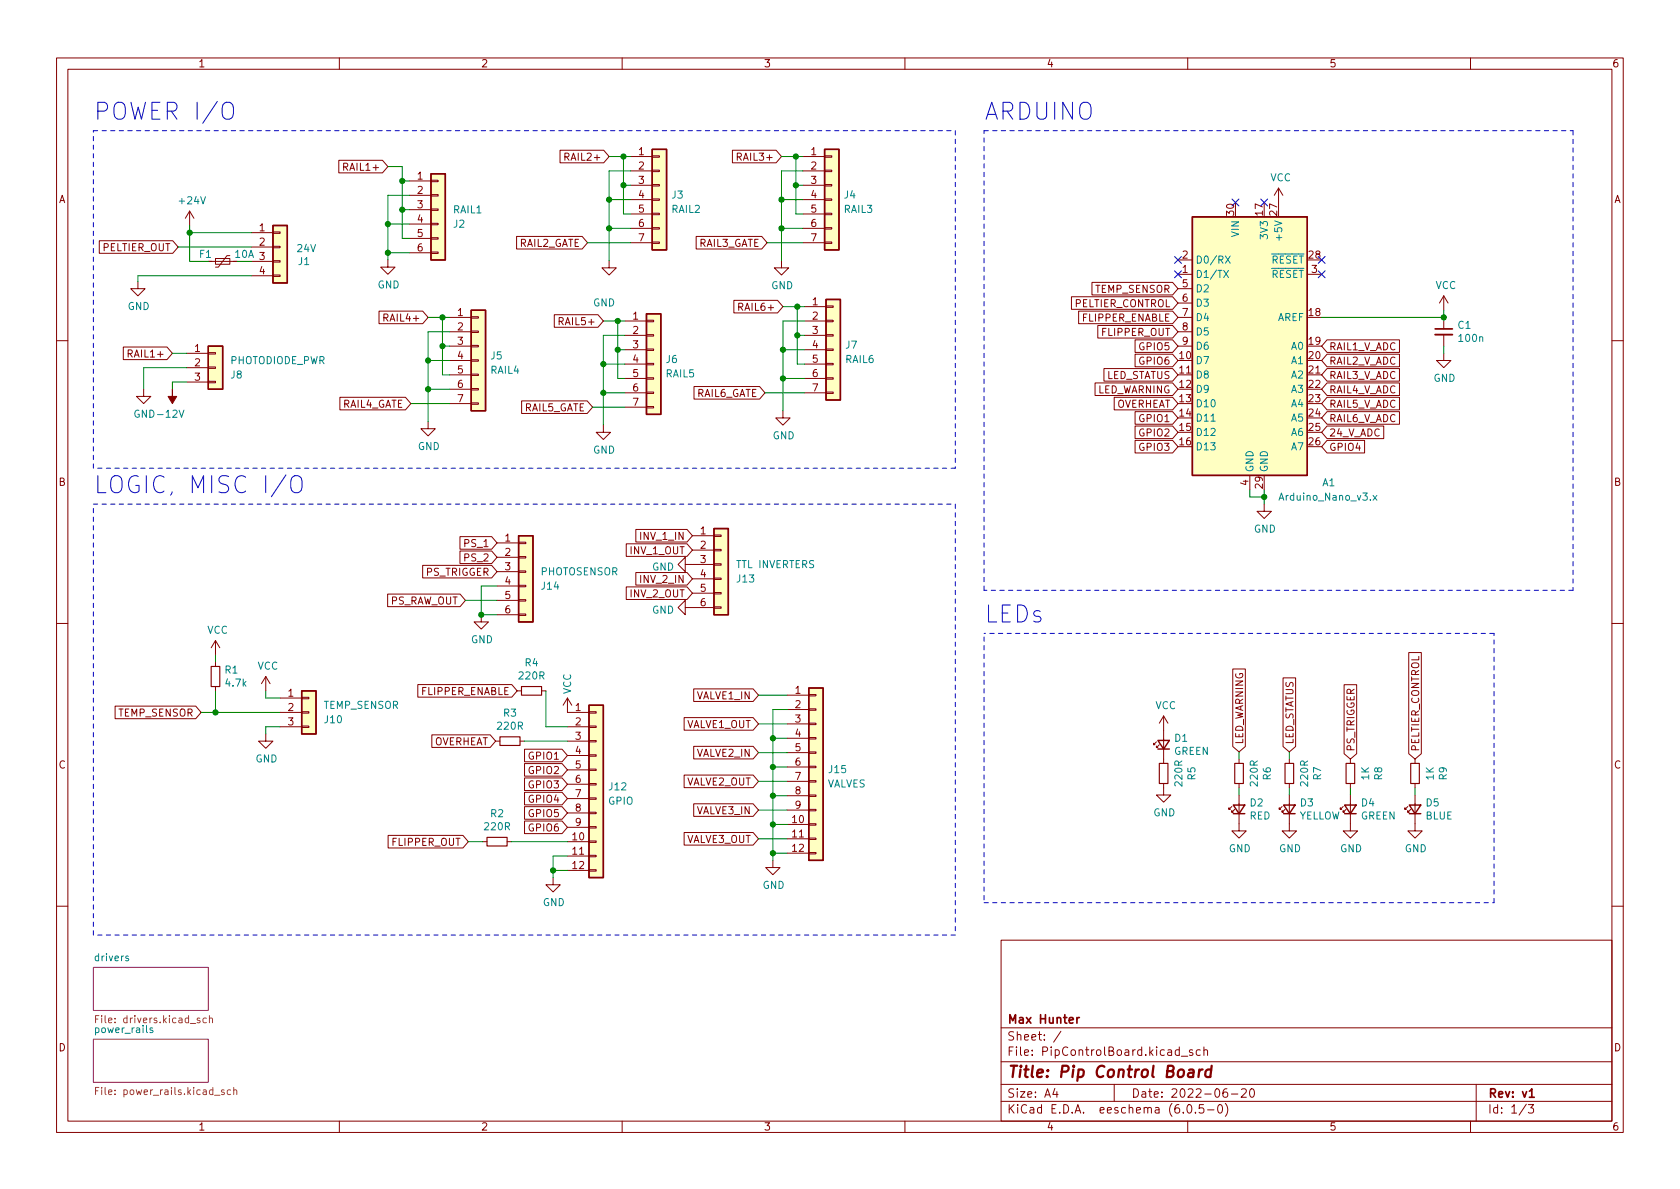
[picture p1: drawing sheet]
<svg xmlns="http://www.w3.org/2000/svg" width="297mm" height="210mm" viewBox="0 0 297 210" stroke-linecap="round" stroke-linejoin="round" font-family="sans-serif">
<g fill="none" stroke="#840000" stroke-width=".18">
<path d="M10 10.2h277v190.1h-277zM12 12.2h273v186.1h-273zM60 10.2v2M110 10.2v2M160 10.2v2M210 10.2v2M260 10.2v2M33.5 37.3l-.7 1.3M33.5 37.3v2.6M33.5 37.3l.8 1.3M59.9 28.3h7.7l1 1.2-1 1.1h-7.7zM72.4 32h3.8"/>
<path d="M72.4 34.5h3.8M72.4 37.1h3.8M72.4 39.6h3.8M76.2 39.5h1.3v.2h-1.3zM76.2 37h1.3v.2h-1.3zM76.2 34.4h1.3v.3h-1.3zM76.2 31.9h1.3v.2h-1.3zM99 26.6h7.7l1 1.1-1 1.1h-7.7zM111.5 27.7h3.8M111.5 30.2h3.8M111.5 32.8h3.8M111.5 35.3h3.8"/>
<path d="M111.5 37.8h3.8M115.3 37.7h1.3v.3h-1.3zM115.3 35.2h1.3v.2h-1.3zM115.3 32.6h1.3v.3h-1.3zM115.3 30.1h1.3v.2h-1.3zM115.3 27.6h1.3v.2h-1.3zM129.5 26.6h7.7l1 1.1-1 1.1h-7.7zM142 27.7h3.8M142 30.2h3.8M142 32.8h3.8M142 35.3h3.8M142 37.8h3.8"/>
<path d="M145.8 37.7h1.3v.3h-1.3zM145.8 35.2h1.3v.2h-1.3zM145.8 32.6h1.3v.3h-1.3zM145.8 30.1h1.3v.2h-1.3zM145.8 27.6h1.3v.2h-1.3zM226.1 33.3l-.8 1.2M226.1 33.3v2.5M226.1 33.3l.7 1.2M17.6 42.6h12.9l1 1.1-1 1.1h-12.9zM24.4 49.8v1.2h1.3l-1.3 1.3-1.3-1.3h1.3M36.8 46.2h5.1M38.1 45.7h2.5v1h-2.5z"/>
<path d="M40.6 45.2h-.5l-1.5 2h-.5M44.4 46.2h3.9M44.4 41.1h3.9M44.4 43.7h3.9M44.4 48.8h3.9M48.3 48.6h1.2v.3h-1.2zM48.3 46.1h1.2v.2h-1.2zM48.3 43.6h1.2v.2h-1.2zM48.3 41h1.2v.3h-1.2zM67 55h7.7l1 1.1-1 1.1h-7.7zM68.6 46v1.2h1.2l-1.2 1.3-1.3-1.3h1.3M72.4 42.2h3.8"/>
<path d="M72.4 44.7h3.8M76.2 44.6h1.3v.2h-1.3zM76.2 42h1.3v.3h-1.3zM79.5 56.1h3.8M79.5 58.7h3.8M83.3 58.5h1.3v.3h-1.3zM83.3 56h1.3v.3h-1.3zM91.3 41.8h11.6l1 1.1-1 1.1h-11.6zM98 55.7h7.7l1 1.1-1 1.1h-7.7zM107.7 46.1v1.3h1.3l-1.3 1.2-1.3-1.2h1.3M110.5 56.8h3.8M110.5 59.3h3.8"/>
<path d="M111.5 40.4h3.8M111.5 42.9h3.8M114.3 59.2h1.3v.2h-1.3zM114.3 56.6h1.3v.3h-1.3zM115.3 42.8h1.3v.2h-1.3zM115.3 40.3h1.3v.2h-1.3zM123.1 41.8h11.6l.9 1.1-.9 1.1h-11.6zM129.8 53.1h7.7l.9 1.1-.9 1.1h-7.7zM138.2 46.1v1.3h1.2l-1.2 1.2-1.3-1.2h1.3M142 40.4h3.8M142 42.9h3.8M142.2 56.8h3.8"/>
<path d="M142.2 59.3h3.8M142.2 54.2h3.8M145.8 42.8h1.3v.2h-1.3zM145.8 40.3h1.3v.2h-1.3zM146 59.2h1.3v.2h-1.3zM146 56.6h1.3v.3h-1.3zM146 54.1h1.3v.3h-1.3zM189.4 52.5h17.9l1 1.1-1 1.1h-17.9zM190.7 55h16.6l1 1.1-1 1.1h-16.6zM193.1 49.9h14.2l1 1.1-1 1.2h-14.2zM194.1 57.6h13.2l1 1.1-1 1.1h-13.2zM208.3 56.1h2.5"/>
<path d="M208.3 58.7h2.5M208.3 48.5h2.5M208.3 46h2.5M208.3 51h2.5M208.3 53.6h2.5M231.1 48.5h2.6M255.3 52.3v2.6M255.3 56.1v2.1M255.3 59.2v2M255.3 52.3l-.8 1.3M255.3 52.3l.7 1.3M10 60.2h2"/>
<path d="M21.8 61.4h7.7l1 1.1-1 1.1h-7.7zM25.4 68.8v1.3h1.3l-1.3 1.3-1.3-1.3h1.3M33 62.5h3.8M33 65h3.8M33 67.6h3.8M36.8 67.4h1.3v.3h-1.3zM36.8 64.9h1.3v.2h-1.3zM36.8 62.4h1.3v.2h-1.3zM60.1 70.3h11.6l.9 1.1-.9 1.1h-11.6zM75.7 74.5v1.3h1.3l-1.3 1.3-1.3-1.3h1.3M79.5 61.2h3.8M79.5 63.7h3.8"/>
<path d="M79.5 66.3h3.8M79.5 68.8h3.8M79.5 71.4h3.8M83.3 71.2h1.3v.3h-1.3zM83.3 68.7h1.3v.3h-1.3zM83.3 66.2h1.3v.2h-1.3zM83.3 63.6h1.3v.3h-1.3zM83.3 61.1h1.3v.2h-1.3zM92.2 70.9h11.6l1 1.1-1 1.1h-11.6zM106.7 75.2v1.2h1.2l-1.2 1.3-1.3-1.3h1.3M110.5 61.8h3.8M110.5 64.4h3.8"/>
<path d="M110.5 66.9h3.8M110.5 69.5h3.8M110.5 72h3.8M114.3 71.9h1.3v.2h-1.3zM114.3 69.3h1.3v.3h-1.3zM114.3 66.8h1.3v.3h-1.3zM114.3 64.3h1.3v.2h-1.3zM114.3 61.7h1.3v.3h-1.3zM122.7 68.4h11.6l1 1.1-1 1.1h-11.6zM138.4 72.6v1.3h1.3l-1.3 1.3-1.2-1.3h1.2M142.2 61.8h3.8M142.2 64.4h3.8"/>
<path d="M142.2 66.9h3.8M142.2 69.5h3.8M146 69.3h1.3v.3h-1.3zM146 66.8h1.3v.3h-1.3zM146 64.3h1.3v.2h-1.3zM146 61.7h1.3v.3h-1.3zM193.6 67.7h13.7l1 1.1-1 1.1h-13.7zM195.2 65.2h12.1l1 1.1-1 1.1h-12.1zM197 70.3h10.3l1 1.1-1 1.1h-10.3zM200.7 72.8h6.6l1 1.1-1 1.1h-6.6zM200.7 75.3h6.6l1 1.1-1 1.2h-6.6zM200.7 77.9h6.6l1 1.1-1 1.1h-6.6z"/>
<path d="M200.7 60.1h6.6l1 1.1-1 1.1h-6.6zM200.7 62.6h6.6l1 1.1-1 1.2h-6.6zM208.3 61.2h2.5M208.3 66.3h2.5M231.1 66.3h2.6M234.6 72.8h12.8v2.2h-12.8l-.9-1.1zM234.6 62.6h12.8v2.3h-12.8l-.9-1.2zM234.6 67.7h12.8v2.2h-12.8l-.9-1.1zM234.6 70.3h12.8v2.2h-12.8l-.9-1.1zM234.6 65.2h12.8v2.2h-12.8l-.9-1.1zM234.6 60.1h12.8v2.2h-12.8l-.9-1.1zM234.6 77.9h6.7v2.2h-6.7l-.9-1.1z"/>
<path d="M234.6 75.3h10.1v2.3h-10.1l-.9-1.2zM255.3 62.5v1.2h1.2l-1.2 1.3-1.3-1.3h1.3M285 60.2h2M74.7 100h12.2l1 1.1-1 1.1h-12.2zM81.3 94.9h5.6l1 1.1-1 1.1h-5.6zM81.3 97.4h5.6l1 1.1-1 1.2h-5.6zM87.9 96h3.8M87.9 98.5h3.8M91.7 98.4h1.3v.3h-1.3zM91.7 95.9h1.3v.2h-1.3zM110.7 96.2h10.8l.9 1.1-.9 1.1h-10.8zM112.4 93.6h9.1l.9 1.1-.9 1.1h-9.1z"/>
<path d="M121.2 99.8v-1.3l-1.3 1.3 1.3 1.3v-1.3h5M122.4 94.7h3.8M122.4 97.3h3.8M126.2 99.7h1.3v.2h-1.3zM126.2 97.1h1.3v.3h-1.3zM126.2 94.6h1.3v.3h-1.3zM221 84.1v2.5M223.5 89.1v1.3h1.3l-1.3 1.3-1.3-1.3h1.3M10 110.2h2M38.1 113.3l-.8 1.2M38.1 113.3v2.5M38.1 117.1v.8"/>
<path d="M38.1 113.3l.8 1.2M47 119.6l-.8 1.3M47 119.6v2.6M47 119.6l.8 1.3M68.5 105.1h12.8l1 1.1-1 1.1h-12.8zM85.1 108.7v1.3h1.3l-1.3 1.2-1.3-1.2h1.3M87.9 101.1h3.8M87.9 103.6h3.8M87.9 106.2h3.8M87.9 108.7h3.8M91.7 108.6h1.3v.2h-1.3zM91.7 106h1.3v.3h-1.3z"/>
<path d="M91.7 103.5h1.3v.3h-1.3zM91.7 101h1.3v.2h-1.3zM110.7 103.8h10.8l.9 1.1-.9 1.1h-10.8zM112.4 101.2h9.1l.9 1.2-.9 1.1h-9.1zM121.2 107.4v-1.2l-1.3 1.2 1.3 1.3v-1.3h5M122.4 102.4h3.8M122.4 104.9h3.8M126.2 107.3h1.3v.3h-1.3zM126.2 104.8h1.3v.2h-1.3zM126.2 102.2h1.3v.3h-1.3zM218 118.3h2.2v13.7l-1.1 1-1.1-1zM226.9 119.9h2.2v12.1l-1.1 1-1.1-1z"/>
<path d="M249.1 115.4h2.2v17.9l-1.1 .9-1.1-.9zM285 110.2h2M20.3 124.9h14.3l1 1.1-1 1.1h-14.3zM38.1 121.4v.8M47 129.8v1.3h1.3l-1.3 1.2-1.3-1.2h1.3M49.5 126h3.8M49.5 128.5h3.8M49.5 123.4h3.8M53.3 128.4h1.3v.2h-1.3zM53.3 125.9h1.3v.2h-1.3zM53.3 123.3h1.3v.3h-1.3zM73.9 121.1h16.6l.9 1.1-.9 1.1h-16.6z"/>
<path d="M76.4 129.9h10.3l.9 1.2-.9 1.1h-10.3zM87.6 131.1h.8M91.4 122.2h.8M91.9 131.1h.8M92.7 137.6h6.7l.9 1.1-.9 1.1h-6.7zM92.7 135h6.7l.9 1.1-.9 1.1h-6.7zM92.7 132.5h6.7l.9 1.1-.9 1.1h-6.7zM95.8 122.2h.7M100.3 131.1h3.8M100.3 123.4l-.7 1.3M100.3 123.4v2.6h3.8M100.3 123.4l.8 1.3"/>
<path d="M100.3 128.5h3.8M100.3 133.6h3.8M100.3 136.1h3.8M100.3 138.7h3.8M104.1 138.6h1.3v.2h-1.3zM104.1 136h1.3v.3h-1.3zM104.1 133.5h1.3v.2h-1.3zM104.1 130.9h1.3v.3h-1.3zM104.1 128.4h1.3v.2h-1.3zM104.1 125.9h1.3v.2h-1.3zM121 126.9h12.2l.9 1.1-.9 1.1h-12.2zM121 137.1h12.2l.9 1.1-.9 1.1h-12.2z"/>
<path d="M122.7 121.8h10.5l.9 1.1-.9 1.1h-10.5zM122.7 132h10.5l.9 1.1-.9 1.1h-10.5zM139.2 122.9h3.8M139.2 125.5h3.8M139.2 128h3.8M139.2 130.6h3.8M139.2 133.1h3.8M139.2 135.6h3.8M139.2 138.2h3.8M143 138h1.3v.3h-1.3zM143 135.5h1.3v.3h-1.3zM143 133h1.3v.2h-1.3z"/>
<path d="M143 130.4h1.3v.3h-1.3zM143 127.9h1.3v.2h-1.3zM143 125.3h1.3v.3h-1.3zM143 122.8h1.3v.3h-1.3zM204.5 131.2l-.5 .5v-.3v.3h.2M205 131.7l-.5 .5v-.3v.3h.2M205.7 138.6v2h1.3l-1.3 1.3-1.2-1.3h1.2M205.7 126.6v8.4M205.7 126.6l-.7 1.3M205.7 126.6l.8 1.3M219.1 134.2v.8M219.1 138.6v.7"/>
<path d="M228 134.2v.8M228 138.6v.7M237.6 121.1h2.3v12.2l-1.1 .9-1.2-.9zM238.8 134.2v.8M238.8 138.6v.7M250.2 134.2v.8M250.2 138.6v.7M68.6 147.7h13.3l.9 1.1-.9 1.1h-13.3zM85.3 148.8h.8M89.7 148.8h.7M92.7 142.6h6.7l.9 1.2-.9 1.1h-6.7zM92.7 145.2h6.7l.9 1.1-.9 1.1h-6.7z"/>
<path d="M92.7 140.1h6.7l.9 1.1-.9 1.1h-6.7zM97.8 155.2v1.3h1.3l-1.3 1.2-1.3-1.2h1.3M100.3 148.8h3.8M100.3 151.4h3.8M100.3 153.9h3.8M100.3 141.2h3.8M100.3 143.8h3.8M100.3 146.3h3.8M104.1 153.8h1.3v.2h-1.3zM104.1 151.3h1.3v.2h-1.3zM104.1 148.7h1.3v.3h-1.3zM104.1 146.2h1.3v.2h-1.3z"/>
<path d="M104.1 143.6h1.3v.3h-1.3zM104.1 141.1h1.3v.2h-1.3zM121 147.2h12.2l.9 1.1-.9 1.1h-12.2zM122.7 142.1h10.5l.9 1.2-.9 1.1h-10.5zM136.7 152.1v1.3h1.2l-1.2 1.3-1.3-1.3h1.3M139.2 145.8h3.8M139.2 148.3h3.8M139.2 150.9h3.8M139.2 140.7h3.8M139.2 143.3h3.8M143 150.7h1.3v.3h-1.3zM143 148.2h1.3v.3h-1.3z"/>
<path d="M143 145.7h1.3v.2h-1.3zM143 143.1h1.3v.3h-1.3zM143 140.6h1.3v.2h-1.3zM217.8 142.6l-.5 .5v-.2v.2h.3M218.3 143.1l-.5 .5v-.2v.2h.3M219.1 140.6v6.3h1.2l-1.2 1.3-1.3-1.3h1.3M226.7 142.6l-.5 .5v-.2v.2h.2M227.2 143.1l-.5 .5v-.2v.2h.2M228 140.6v6.3h1.2l-1.2 1.3-1.3-1.3h1.3M237.5 142.6l-.5 .5v-.2v.2h.2M238 143.1l-.5 .5v-.2v.2h.2M238.8 140.6v6.3h1.2l-1.2 1.3-1.3-1.3h1.3"/>
<path d="M248.9 142.6l-.5 .5v-.2v.2h.3M249.4 143.1l-.5 .5v-.2v.2h.3M250.2 140.6v6.3h1.3l-1.3 1.3-1.3-1.3h1.3M10 160.2h2M177 166.3h108v32h-108zM285 160.2h2M60 198.3v2M110 198.3v2M160 198.3v2M177 194.8h108M177 191.8h108M177 187.8h108"/>
<path d="M177 181.8h108M186.5 192.5l-.4 1h1M186.9 193v1M187.6 182.4l-1.3 1.9M197 191.8v3M208.5 185.7l-.4-.1-.3 .3v.4l.1 .3h.6M208.5 185.1v1.5M208.9 186.8h1.1M210 198.3v2M210.1 195.4l.1-.1a.81 .81 0 0 1 .6 .7 .81 .81 0 0 1-.3 .8h-.1a.81 .81 0 0 1-.6-.6 .81 .81 0 0 1 .3-.8zM210.9 185.7l-.4-.1-.2 .2 .1 .3 .5 .1v.4h-.6M211.4 196.7v.1"/>
<path d="M212.2 185.7l-.4-.1-.3 .3v.4l.1 .3h.6M212.8 195.3h-.7l-.1 .7 .2-.1 .5 .1 .2 .2-.1 .5-.2 .1-.6-.1M212.9 185.8l.2-.2 .3 .1 .1 .9M212.9 185.1v1.5M213.5 196.3h1.1M215.5 195.4l.1-.1a.81 .81 0 0 1 .6 .7 .81 .81 0 0 1-.3 .8h-.1a.81 .81 0 0 1-.6-.6 .81 .81 0 0 1 .3-.8zM216.6 195.1a1.72 1.72 0 0 1 0 2.3M216.9 192.5a.59 .59 0 0 0-.7 .7v.5l.2 .3h.4l.2-.1 .1-.5-.2-.2-.4-.1-.3 .3M217.7 193.5h1.2M219.5 192.7l.6-.2 .2 .2 .1 .3-1 1h1M221.1 192.7l.2-.2a.81 .81 0 0 1 .6 .7 .81 .81 0 0 1-.3 .8h-.2a.81 .81 0 0 1-.3-1.3zM260 198.3v2"/>
<path d="M261 191.8v6.5M269.9 195.3l-1.3 1.9M270.2 195.3h1l-.6 .6 .5 .1v.7l-.2 .1h-.5l-.2-.1"/>
</g>
<path d="M253.7 58.2h3.1M190.4 179.9v1M190.8 179.9l-.2 .1-.2 .2M270.4 193l.4-.5v1.5M270.4 194h.9" fill="none" stroke="#840000" stroke-width=".3"/>
<path d="M210.2 189.2l.2-.1 .6 .1-.1 1.3M211 189.6l-.6 .1a.4 .4 0 0 0-.4 .3 .4 .4 0 0 0 .3 .5l.7-.1M212.1 189.1l-.2 1.4M212.6 189.1l-.4 .1-.2 .3M214.1 189.2a.66 .66 0 0 0-.9 .3l-.1 .6 .1 .3 .2 .1 .6-.1M214.2 188.5l-.2 2" fill="none" stroke="#840000" stroke-width=".4"/>
<g fill="#fff" stroke="#fff" stroke-width=".18">
<path d="M16.5 171.1h20.3v7.6h-20.3z"/>
<path d="M16.5 183.8h20.3v7.6h-20.3z"/>
</g>
<path d="M16.5 171.1h20.3v7.6h-20.3zM16.5 183.8h20.3v7.6h-20.3z" fill="none" stroke="#840084" stroke-width=".18"/>
<path d="M216.4 47.8l.8 1.3M216.7 45.3l.8 1.2M217.2 47.8l-.8 1.3M217.5 45.3l-.8 1.2M214.1 74.5h.8M242.8 87.6l.6 .9M243.4 87.6l-.6 .9M22.7 169.1h-.3l-.2 .1 .1 .2 .4 .1v.3h-.5M27 181.8h-.3l-.2 .1 .1 .2 .4 .1v.3h-.5" fill="none" stroke="#008484" stroke-width=".18"/>
<path d="M17.5 179.6h-.6v1.3M37 179.6v1.3M16.9 180.2h.4M16.9 192.9h.4M17.5 192.3h-.6v1.3M36.5 180.1l-.4-.1-.2 .3 .1 .5h.5M37 180.1l.2-.1 .3 .1 .1 .8M39.6 192.8l-.3-.1-.2 .2 .1 .2 .4 .1v.3h-.5M40.8 192.8l-.4-.1-.2 .3 .1 .5h.5M41.3 192.8l.2-.1 .3 .1 .1 .8M41.3 192.3v1.3" fill="none" stroke="#848400" stroke-width=".18"/>
<g fill="#ffffc2" stroke="#ffffc2" stroke-width=".18">
<path d="M83.3 54.9h2.6v17.7h-2.6z"/>
<path d="M76.2 30.7h2.5v15.3h-2.5z"/>
<path d="M48.3 39.9h2.5v10.1h-2.5z"/>
<path d="M114.3 55.5h2.5v17.8h-2.5z"/>
<path d="M36.8 61.2h2.6v7.6h-2.6z"/>
<path d="M104.1 124.7h2.6v30.5h-2.6z"/>
<path d="M91.7 94.7h2.5v15.3h-2.5z"/>
<path d="M53.3 122.2h2.6v7.6h-2.6z"/>
<path d="M210.8 38.3h20.3v45.8h-20.3z"/>
<path d="M115.3 26.4h2.6v17.8h-2.6z"/>
<path d="M146 53h2.6v17.7h-2.6z"/>
<path d="M145.8 26.4h2.5v17.8h-2.5z"/>
<path d="M143 121.7h2.5v30.4h-2.5z"/>
<path d="M126.2 93.5h2.6v15.2h-2.6z"/>
</g>
<g fill="none" stroke="#840000" stroke-width=".25">
<path d="M48.3 39.9h2.5v10.1h-2.5zM76.2 30.7h2.5v15.3h-2.5zM115.3 26.4h2.6v17.8h-2.6zM145.8 26.4h2.5v17.8h-2.5zM210.8 38.3h20.3v45.8h-20.3zM83.3 54.9h2.6v17.7h-2.6zM114.3 55.5h2.5v17.8h-2.5zM146 53h2.6v17.7h-2.6zM36.8 61.2h2.6v7.6h-2.6zM91.7 94.7h2.5v15.3h-2.5zM126.2 93.5h2.6v15.2h-2.6zM53.3 122.2h2.6v7.6h-2.6z"/>
<path d="M104.1 124.7h2.6v30.5h-2.6zM143 121.7h2.5v30.4h-2.5zM204.7 130.9h2.1l-1.1 1.6zM204.7 132.5h2.1M218.1 142.4h2l-1 1.5zM218.1 143.9h2M226.9 142.4h2.1l-1 1.5zM226.9 143.9h2.1M237.7 142.4h2.1l-1 1.5zM237.7 143.9h2.1M249.2 142.4h2l-1 1.5zM249.2 143.9h2"/>
</g>
<path d="M30.5 68.8v1.3h.7l-.7 1.3-.8-1.3h.8z" fill="#840000" stroke="#840000" stroke-width=".18"/>
<path d="M37.3 117.9h1.6v3.5h-1.6zM88.4 130.3h3.5v1.5h-3.5zM92.2 121.4h3.6v1.5h-3.6zM205 135h1.5v3.6h-1.5zM218.3 135h1.5v3.6h-1.5zM227.2 135h1.5v3.6h-1.5zM238 135h1.5v3.6h-1.5zM249.4 135h1.6v3.6h-1.6zM86.1 148.1h3.6v1.5h-3.6z" fill="none" stroke="#840000" stroke-width=".2"/>
<path d="M253.7 59.2h3.1" fill="none" stroke="#840000" stroke-width=".33"/>
<path d="M39.4 18.5a1 1 0 0 1 1.2-.4 1 1 0 0 1 .7 1v1a1 1 0 0 1-1 1 1 1 0 0 1-1-1v-1zM50.6 84l-2.6 3.8M51.6 84.6a1 1 0 0 1 1.1-.5 1 1 0 0 1 .7 1v1a1 1 0 0 1-1 1.1 1 1 0 0 1-1-1.1v-1z" fill="none" stroke="#0000c2" stroke-width=".18"/>
<g fill="none" stroke="#0000c2" stroke-width=".18" stroke-dasharray=".8 .8">
<path d="M16.5 23.1h152.4M168.9 23.1v59.7M174 23.1h104.1M278.1 23.1v81.3M16.5 89.1h152.4M16.5 82.8v-59.7M168.9 82.8h-152.4M168.9 89.1v76.2M174 112.6v47M174 104.4v-81.3M264.2 112h-90.2M278.1 104.4h-104.1"/>
<path d="M174 159.6h90.2M264.2 159.6v-47.6M16.5 165.3v-76.2M168.9 165.3h-152.4"/>
</g>
<g fill="none" stroke="#008400" stroke-width=".18">
<path d="M33.5 39.9v6.3h3.3M68.6 39.6h3.8M68.6 29.5h2.5v12.7h1.3M71.1 32h1.3M71.1 37.1h1.3M72.4 34.5h-3.8v11.5M107.7 27.7h3.8M107.7 35.3h3.8M110.2 27.7v10.1h1.3M110.2 32.8h1.3M111.5 30.2h-3.8v15.9M138.2 27.7h3.8"/>
<path d="M138.2 35.3h3.8M140.7 32.8h1.3M140.7 27.7v10.1h1.3M142 30.2h-3.8v15.9M31.5 43.7h12.9M33.5 41.1h10.9M44.4 48.8h-20v1M68.6 44.7h3.8M75.7 56.1h3.8M78.2 56.1v10.2h1.3M79.5 58.7h-3.8v15.8M103.9 42.9h7.6"/>
<path d="M106.7 56.8h3.8M107.7 40.4h3.8M109.2 56.8v10.1h1.3M110.5 59.3h-3.8v15.9M135.6 42.9h6.4M138.2 40.4h3.8M138.4 54.2h3.8M141 59.3h1.2M141 54.2v10.2h1.2M142.2 56.8h-3.8v15.8M255.3 54.9v1.2h-21.6M30.5 62.5h2.5"/>
<path d="M33 65h-7.6v3.8M33 67.6h-2.5v1.2M72.6 71.4h6.9M75.7 68.8h3.8M75.7 63.7h3.8M78.2 61.2h1.3M104.8 72h5.7M106.7 64.4h3.8M106.7 69.5h3.8M109.2 61.8h1.3M135.3 69.5h6.9M138.4 61.8h3.8"/>
<path d="M138.4 66.9h3.8M255.3 61.2v1.3M221 86.6v1.3h2.5M223.5 86.6v2.5M38.1 115.8v1.3M82.3 106.2h5.6M87.9 103.6h-2.8v5.1h2.8M35.6 126h13.9M38.1 122.2v3.8M47 122.2v1.2h2.5M49.5 128.5h-2.5v1.3M92.7 131.1h7.6"/>
<path d="M96.5 122.2v6.3h3.8M134.1 133.1h5.1M134.1 128h5.1M134.1 138.2h5.1M134.1 122.9h5.1M136.7 130.6h2.5M136.7 135.6h2.5M139.2 125.5h-2.5v26.6M219.1 133v1.2M219.1 139.3v1.3M228 133v1.2M228 139.3v1.3"/>
<path d="M238.8 139.3v1.3M250.2 139.3v1.3M82.8 148.8h2.5M90.4 148.8h9.9M97.8 153.9h2.5M100.3 151.4h-2.5v3.8M134.1 143.3h5.1M134.1 148.3h5.1M136.7 145.8h2.5M136.7 140.7h2.5M136.7 150.9h2.5"/>
</g>
<path d="M217.8 35.2l1.2 1.2M219 35.2l-1.2 1.2M222.9 35.2l1.2 1.2M224.1 35.2l-1.2 1.2M207.7 47.9l1.2 1.2M207.7 45.4l1.2 1.2M208.9 47.9l-1.2 1.2M208.9 45.4l-1.2 1.2M233.1 45.4l1.2 1.2M233.1 47.9l1.2 1.2M234.3 45.4l-1.2 1.2M234.3 47.9l-1.2 1.2" fill="none" stroke="#000084" stroke-width=".18"/>
<g fill="#008400" stroke="#008400" stroke-width=".18">
<circle cx="107.7" cy="40.4" r=".46"/>
<circle cx="107.7" cy="35.3" r=".46"/>
<circle cx="140.7" cy="32.8" r=".46"/>
<circle cx="140.7" cy="27.7" r=".46"/>
<circle cx="138.4" cy="66.9" r=".46"/>
<circle cx="138.4" cy="61.8" r=".46"/>
<circle cx="138.2" cy="40.4" r=".46"/>
<circle cx="138.2" cy="35.3" r=".46"/>
<circle cx="110.2" cy="27.7" r=".46"/>
<circle cx="110.2" cy="32.8" r=".46"/>
<circle cx="136.7" cy="130.6" r=".46"/>
<circle cx="136.7" cy="135.6" r=".46"/>
<circle cx="106.7" cy="64.4" r=".46"/>
<circle cx="106.7" cy="69.5" r=".46"/>
<circle cx="109.2" cy="61.8" r=".46"/>
<circle cx="136.7" cy="140.7" r=".46"/>
<circle cx="223.5" cy="87.9" r=".46"/>
<circle cx="141" cy="59.3" r=".46"/>
<circle cx="141" cy="54.2" r=".46"/>
<circle cx="255.3" cy="56.1" r=".46"/>
<circle cx="38.1" cy="126" r=".46"/>
<circle cx="78.2" cy="61.2" r=".46"/>
<circle cx="78.2" cy="56.1" r=".46"/>
<circle cx="75.7" cy="68.8" r=".46"/>
<circle cx="109.2" cy="56.8" r=".46"/>
<circle cx="75.7" cy="63.7" r=".46"/>
<circle cx="68.6" cy="44.7" r=".46"/>
<circle cx="33.5" cy="41.1" r=".46"/>
<circle cx="97.8" cy="153.9" r=".46"/>
<circle cx="136.7" cy="145.8" r=".46"/>
<circle cx="136.7" cy="150.9" r=".46"/>
<circle cx="85.1" cy="108.7" r=".46"/>
<circle cx="71.1" cy="37.1" r=".46"/>
<circle cx="71.1" cy="32" r=".46"/>
<circle cx="68.6" cy="39.6" r=".46"/>
</g>
<g font-size="4.2" fill="#0000c2">
<text x="16.5" y="21.2">POWER I/O</text>
<text x="174" y="21.2">ARDUINO</text>
<text x="16.5" y="87.3">LOGIC, MISC I/O</text>
<text x="174" y="110.1">LEDs</text>
</g>
<text font-size="2.8" fill="#840000" x="178" y="190.6">Title: Pip Control Board</text>
<g font-size="2.1" fill="#840000">
<text x="178" y="184">Sheet: /</text>
<text x="178" y="181">Max Hunter</text>
<text x="178" y="186.7">File: PipControlBoard.kicad_sch</text>
<text x="178" y="196.9">KiCad E.D.A. eeschema (6.0.5-0)</text>
<text x="178" y="194.1">Size: A4</text>
<text x="200" y="194.1">Date: 2022-06-20</text>
<text x="263" y="194.1">Rev: v1</text>
<text x="263" y="196.9">Id: 1/3</text>
</g>
<g font-size="1.8" fill="#840000">
<text x="35" y="11.9">1</text>
<text x="85" y="11.9">2</text>
<text x="135" y="11.9">3</text>
<text x="185" y="11.9">4</text>
<text x="235" y="11.9">5</text>
<text x="285" y="11.9">6</text>
<text x="100.3" y="28.4">RAIL2+</text>
<text x="112.9" y="27.4">1</text>
<text x="112.9" y="30">2</text>
<text x="130.8" y="28.4">RAIL3+</text>
<text x="143.4" y="27.4">1</text>
<text x="143.4" y="30">2</text>
<text x="10.3" y="35.9">A</text>
<text x="61.2" y="30.2">RAIL1+</text>
<text x="73.8" y="31.7">1</text>
<text x="73.8" y="34.3">2</text>
<text x="112.9" y="32.5">3</text>
<text x="112.9" y="35">4</text>
<text x="143.4" y="32.5">3</text>
<text x="143.4" y="35">4</text>
<text x="285.3" y="35.9">A</text>
<text x="45.9" y="40.9">1</text>
<text x="73.8" y="36.8">3</text>
<text x="73.8" y="39.4">4</text>
<text x="73.8" y="41.9">5</text>
<text x="112.9" y="37.6">5</text>
<text x="112.9" y="40.1">6</text>
<text x="143.4" y="37.6">5</text>
<text x="143.4" y="40.1">6</text>
<text x="218.2" y="38.1" transform="rotate(-90 218.2 38.1)">30</text>
<text x="223.3" y="38.1" transform="rotate(-90 223.3 38.1)">17</text>
<text x="225.8" y="38.1" transform="rotate(-90 225.8 38.1)">27</text>
<text x="18" y="44.4">PELTIER_OUT</text>
<text x="45.9" y="43.4">2</text>
<text x="73.8" y="44.4">6</text>
<text x="91.6" y="43.6">RAIL2_GATE</text>
<text x="112.9" y="42.7">7</text>
<text x="123.4" y="43.6">RAIL3_GATE</text>
<text x="143.4" y="42.7">7</text>
<text x="209.1" y="45.7">2</text>
<text x="231.4" y="45.7">28</text>
<text x="45.9" y="48.5">4</text>
<text x="143.7" y="54">1</text>
<text x="193.6" y="51.8">TEMP_SENSOR</text>
<text x="209.1" y="48.3">1</text>
<text x="209.1" y="50.8">5</text>
<text x="209.1" y="53.3">6</text>
<text x="231.9" y="48.3">3</text>
<text x="68.3" y="56.9">RAIL4+</text>
<text x="80.9" y="55.9">1</text>
<text x="80.9" y="58.4">2</text>
<text x="99.3" y="57.5">RAIL5+</text>
<text x="111.9" y="56.5">1</text>
<text x="111.9" y="59">2</text>
<text x="131" y="54.9">RAIL6+</text>
<text x="143.7" y="56.5">2</text>
<text x="143.7" y="59">3</text>
<text x="189.8" y="54.3">PELTIER_CONTROL</text>
<text x="191.3" y="56.9">FLIPPER_ENABLE</text>
<text x="194.8" y="59.4">FLIPPER_OUT</text>
<text x="209.1" y="55.9">7</text>
<text x="209.1" y="58.4">8</text>
<text x="231.4" y="55.9">18</text>
<text x="23.1" y="63.2">RAIL1+</text>
<text x="34.4" y="62.2">1</text>
<text x="34.4" y="64.8">2</text>
<text x="80.9" y="61">3</text>
<text x="80.9" y="63.5">4</text>
<text x="111.9" y="61.6">3</text>
<text x="111.9" y="64.1">4</text>
<text x="143.7" y="61.6">4</text>
<text x="143.7" y="64.1">5</text>
<text x="201.6" y="61.9">GPIO5</text>
<text x="201.6" y="64.5">GPIO6</text>
<text x="208.6" y="63.5">10</text>
<text x="209.1" y="61">9</text>
<text x="231.4" y="61">19</text>
<text x="231.4" y="63.5">20</text>
<text x="234.9" y="64.5">RAIL2_V_ADC</text>
<text x="234.9" y="61.9">RAIL1_V_ADC</text>
<text x="34.4" y="67.3">3</text>
<text x="80.9" y="66">5</text>
<text x="80.9" y="68.6">6</text>
<text x="80.9" y="71.1">7</text>
<text x="111.9" y="66.7">5</text>
<text x="111.9" y="69.2">6</text>
<text x="111.9" y="71.7">7</text>
<text x="123" y="70.2">RAIL6_GATE</text>
<text x="143.7" y="66.7">6</text>
<text x="143.7" y="69.2">7</text>
<text x="193.8" y="69.6">LED_WARNING</text>
<text x="195.4" y="67">LED_STATUS</text>
<text x="208.6" y="66">11</text>
<text x="208.6" y="68.6">12</text>
<text x="208.6" y="71.1">13</text>
<text x="231.4" y="66">21</text>
<text x="231.4" y="68.6">22</text>
<text x="231.4" y="71.1">23</text>
<text x="234.9" y="69.6">RAIL4_V_ADC</text>
<text x="234.9" y="67">RAIL3_V_ADC</text>
<text x="60.4" y="72.1">RAIL4_GATE</text>
<text x="92.5" y="72.7">RAIL5_GATE</text>
<text x="197.2" y="72.1">OVERHEAT</text>
<text x="201.6" y="74.6">GPIO1</text>
<text x="201.6" y="77.2">GPIO2</text>
<text x="208.6" y="73.7">14</text>
<text x="208.6" y="76.2">15</text>
<text x="231.4" y="73.7">24</text>
<text x="231.4" y="76.2">25</text>
<text x="234.9" y="74.6">RAIL6_V_ADC</text>
<text x="234.9" y="72.1">RAIL5_V_ADC</text>
<text x="234.9" y="77.2">24_V_ADC</text>
<text x="201.6" y="79.7">GPIO3</text>
<text x="208.6" y="78.7">16</text>
<text x="231.4" y="78.7">26</text>
<text x="234.9" y="79.7">GPIO4</text>
<text x="10.3" y="85.9">B</text>
<text x="220.7" y="85.8" transform="rotate(-90 220.7 85.8)">4</text>
<text x="223.3" y="86.3" transform="rotate(-90 223.3 86.3)">29</text>
<text x="285.3" y="85.9">B</text>
<text x="89.3" y="95.8">1</text>
<text x="113.5" y="95.5">INV_1_IN</text>
<text x="123.8" y="94.5">1</text>
<text x="75.2" y="101.8">PS_TRIGGER</text>
<text x="82.3" y="96.7">PS_1</text>
<text x="82.3" y="99.3">PS_2</text>
<text x="89.3" y="98.3">2</text>
<text x="89.3" y="100.8">3</text>
<text x="111.5" y="98">INV_1_OUT</text>
<text x="123.8" y="97">2</text>
<text x="123.8" y="99.6">3</text>
<text x="68.7" y="106.9">PS_RAW_OUT</text>
<text x="89.3" y="103.4">4</text>
<text x="89.3" y="105.9">5</text>
<text x="111.5" y="105.6">INV_2_OUT</text>
<text x="113.5" y="103.1">INV_2_IN</text>
<text x="123.8" y="102.1">4</text>
<text x="123.8" y="104.6">5</text>
<text x="123.8" y="107.2">6</text>
<text x="89.3" y="108.5">6</text>
<text x="50.9" y="123.2">1</text>
<text x="50.9" y="125.7">2</text>
<text x="74.4" y="122.9">FLIPPER_ENABLE</text>
<text x="101.7" y="125.7">1</text>
<text x="123.2" y="123.7">VALVE1_IN</text>
<text x="140.6" y="122.7">1</text>
<text x="140.6" y="125.2">2</text>
<text x="20.9" y="126.7">TEMP_SENSOR</text>
<text x="50.9" y="128.3">3</text>
<text x="76.5" y="131.8">OVERHEAT</text>
<text x="101.7" y="128.3">2</text>
<text x="101.7" y="130.8">3</text>
<text x="121.2" y="128.7">VALVE1_OUT</text>
<text x="140.6" y="127.8">3</text>
<text x="140.6" y="130.3">4</text>
<text x="219.8" y="131.7" transform="rotate(-90 219.8 131.7)">LED_WARNING</text>
<text x="228.7" y="131.7" transform="rotate(-90 228.7 131.7)">LED_STATUS</text>
<text x="10.3" y="135.9">C</text>
<text x="93.7" y="136.9">GPIO2</text>
<text x="93.7" y="134.3">GPIO1</text>
<text x="101.7" y="133.3">4</text>
<text x="101.7" y="135.9">5</text>
<text x="123.2" y="133.8">VALVE2_IN</text>
<text x="140.6" y="132.8">5</text>
<text x="140.6" y="135.4">6</text>
<text x="140.6" y="137.9">7</text>
<text x="239.5" y="133" transform="rotate(-90 239.5 133)">PS_TRIGGER</text>
<text x="250.9" y="133" transform="rotate(-90 250.9 133)">PELTIER_CONTROL</text>
<text x="285.3" y="135.9">C</text>
<text x="93.7" y="139.4">GPIO3</text>
<text x="93.7" y="141.9">GPIO4</text>
<text x="101.7" y="138.4">6</text>
<text x="101.7" y="141">7</text>
<text x="101.7" y="143.5">8</text>
<text x="121.2" y="138.9">VALVE2_OUT</text>
<text x="123.2" y="144">VALVE3_IN</text>
<text x="140.6" y="140.5">8</text>
<text x="140.6" y="143">9</text>
<text x="69.3" y="149.6">FLIPPER_OUT</text>
<text x="93.7" y="144.5">GPIO5</text>
<text x="93.7" y="147">GPIO6</text>
<text x="101.3" y="148.6">10</text>
<text x="101.7" y="146">9</text>
<text x="121.2" y="149.1">VALVE3_OUT</text>
<text x="140.1" y="145.5">10</text>
<text x="140.1" y="148.1">11</text>
<text x="101.3" y="151.1">11</text>
<text x="101.3" y="153.7">12</text>
<text x="140.1" y="150.6">12</text>
<text x="10.3" y="185.9">D</text>
<text x="285.3" y="185.9">D</text>
<text x="35" y="199.9">1</text>
<text x="85" y="199.9">2</text>
<text x="135" y="199.9">3</text>
<text x="185" y="199.9">4</text>
<text x="235" y="199.9">5</text>
<text x="285" y="199.9">6</text>
</g>
<g font-size="1.8" fill="#008484">
<text x="118.8" y="35.1">J3</text>
<text x="149.3" y="35.1">J4</text>
<text x="224.6" y="32">VCC</text>
<text x="31.8" y="36.1">+24V</text>
<text x="80.1" y="37.7">RAIL1</text>
<text x="80.2" y="40.3">J2</text>
<text x="118.7" y="37.6">RAIL2</text>
<text x="149.2" y="37.6">RAIL3</text>
<text x="219.1" y="41.8" transform="rotate(-90 219.1 41.8)">VIN</text>
<text x="35.3" y="45.6">F1</text>
<text x="52.6" y="44.6">24V</text>
<text x="52.8" y="46.9">J1</text>
<text x="211.3" y="46.6">D0/RX</text>
<text x="223.4" y="46.6">~{RESET}</text>
<text x="224.2" y="42" transform="rotate(-90 224.2 42)">3V3</text>
<text x="226.7" y="42.1" transform="rotate(-90 226.7 42.1)">+5V</text>
<text x="66.7" y="51">GND</text>
<text x="136.3" y="51.1">GND</text>
<text x="211.3" y="49.1">D1/TX</text>
<text x="211.3" y="51.7">D2</text>
<text x="223.4" y="49.1">~{RESET}</text>
<text x="253.8" y="51.1">VCC</text>
<text x="22.5" y="54.8">GND</text>
<text x="104.8" y="54.2">GND</text>
<text x="211.3" y="54.2">D3</text>
<text x="211.3" y="56.8">D4</text>
<text x="211.3" y="59.3">D5</text>
<text x="225.8" y="56.8">AREF</text>
<text x="257.8" y="58.1">C1</text>
<text x="40.6" y="64.4">PHOTODIODE_PWR</text>
<text x="86.8" y="63.5">J5</text>
<text x="117.8" y="64.2">J6</text>
<text x="149.5" y="64.2">RAIL6</text>
<text x="149.5" y="61.6">J7</text>
<text x="211.3" y="64.4">D7</text>
<text x="211.3" y="61.8">D6</text>
<text x="228.4" y="61.8">A0</text>
<text x="228.4" y="64.4">A1</text>
<text x="258.1" y="60.4">100n</text>
<text x="40.8" y="66.9">J8</text>
<text x="86.7" y="66.1">RAIL4</text>
<text x="117.7" y="66.7">RAIL5</text>
<text x="211.3" y="66.9">D8</text>
<text x="211.3" y="69.5">D9</text>
<text x="228.4" y="66.9">A2</text>
<text x="228.4" y="69.5">A3</text>
<text x="253.4" y="67.5">GND</text>
<text x="23.6" y="73.9">GND -12V</text>
<text x="136.6" y="77.7">GND</text>
<text x="211.3" y="72">D10</text>
<text x="211.3" y="74.5">D11</text>
<text x="211.3" y="77.1">D12</text>
<text x="228.4" y="72">A4</text>
<text x="228.4" y="74.5">A5</text>
<text x="228.4" y="77.1">A6</text>
<text x="73.9" y="79.6">GND</text>
<text x="104.8" y="80.2">GND</text>
<text x="211.3" y="79.6">D13</text>
<text x="221.6" y="83.6" transform="rotate(-90 221.6 83.6)">GND</text>
<text x="224.2" y="83.6" transform="rotate(-90 224.2 83.6)">GND</text>
<text x="228.4" y="79.6">A7</text>
<text x="226.5" y="88.5">Arduino_Nano_v3.x</text>
<text x="233.8" y="86">A1</text>
<text x="221.7" y="94.2">GND</text>
<text x="95.6" y="101.7">PHOTOSENSOR</text>
<text x="115.3" y="100.9">GND</text>
<text x="130.2" y="100.5">TTL INVERTERS</text>
<text x="95.8" y="104.3">J14</text>
<text x="130.3" y="103">J13</text>
<text x="36.6" y="112.1">VCC</text>
<text x="83.3" y="113.7">GND</text>
<text x="115.3" y="108.5">GND</text>
<text x="39.8" y="119.1">R1</text>
<text x="45.5" y="118.4">VCC</text>
<text x="92.8" y="117.8">R4</text>
<text x="40" y="121.4">4.7k</text>
<text x="57.2" y="125.3">TEMP_SENSOR</text>
<text x="91.9" y="120.1">220R</text>
<text x="101" y="122.8" transform="rotate(-90 101 122.8)">VCC</text>
<text x="204.3" y="125.4">VCC</text>
<text x="57.4" y="127.9">J10</text>
<text x="88.1" y="129">220R</text>
<text x="89" y="126.7">R3</text>
<text x="207.7" y="131.2">D1</text>
<text x="45.2" y="134.8">GND</text>
<text x="146.6" y="136.7">J15</text>
<text x="207.5" y="133.5">GREEN</text>
<text x="211.4" y="137.9" transform="rotate(-90 211.4 137.9)">R5</text>
<text x="224.7" y="137.9" transform="rotate(-90 224.7 137.9)">R6</text>
<text x="233.6" y="137.9" transform="rotate(-90 233.6 137.9)">R7</text>
<text x="242.1" y="137.9" transform="rotate(-90 242.1 137.9)">1K</text>
<text x="244.4" y="137.9" transform="rotate(-90 244.4 137.9)">R8</text>
<text x="253.5" y="137.9" transform="rotate(-90 253.5 137.9)">1K</text>
<text x="255.8" y="137.9" transform="rotate(-90 255.8 137.9)">R9</text>
<text x="107.5" y="142.3">GPIO</text>
<text x="107.7" y="139.7">J12</text>
<text x="146.2" y="139.2">VALVES</text>
<text x="209" y="138.9" transform="rotate(-90 209 138.9)">220R</text>
<text x="221" y="142.6">D2</text>
<text x="222.4" y="138.9" transform="rotate(-90 222.4 138.9)">220R</text>
<text x="229.9" y="142.6">D3</text>
<text x="231.3" y="138.9" transform="rotate(-90 231.3 138.9)">220R</text>
<text x="240.7" y="142.6">D4</text>
<text x="252.2" y="142.6">D5</text>
<text x="85.8" y="146.8">220R</text>
<text x="86.8" y="144.5">R2</text>
<text x="203.9" y="144.3">GND</text>
<text x="220.9" y="144.9">RED</text>
<text x="229.6" y="144.9">YELLOW</text>
<text x="240.6" y="144.9">GREEN</text>
<text x="252" y="144.9">BLUE</text>
<text x="217.2" y="150.7">GND</text>
<text x="226.1" y="150.7">GND</text>
<text x="236.9" y="150.7">GND</text>
<text x="248.4" y="150.7">GND</text>
<text x="96" y="160.2">GND</text>
<text x="134.8" y="157.2">GND</text>
<text x="16.8" y="170">drivers</text>
<text x="17" y="182.7">power_rails</text>
</g>
<text font-size="1.8" fill="#008400" x="41.6" y="45.6">10A 3</text>
<g font-size="1.8" fill="#848400">
<text x="17.7" y="180.9">File: drivers.kicad_sch</text>
<text x="17.9" y="193.6">File: power_rails.kicad_sch</text>
</g>
</svg>
